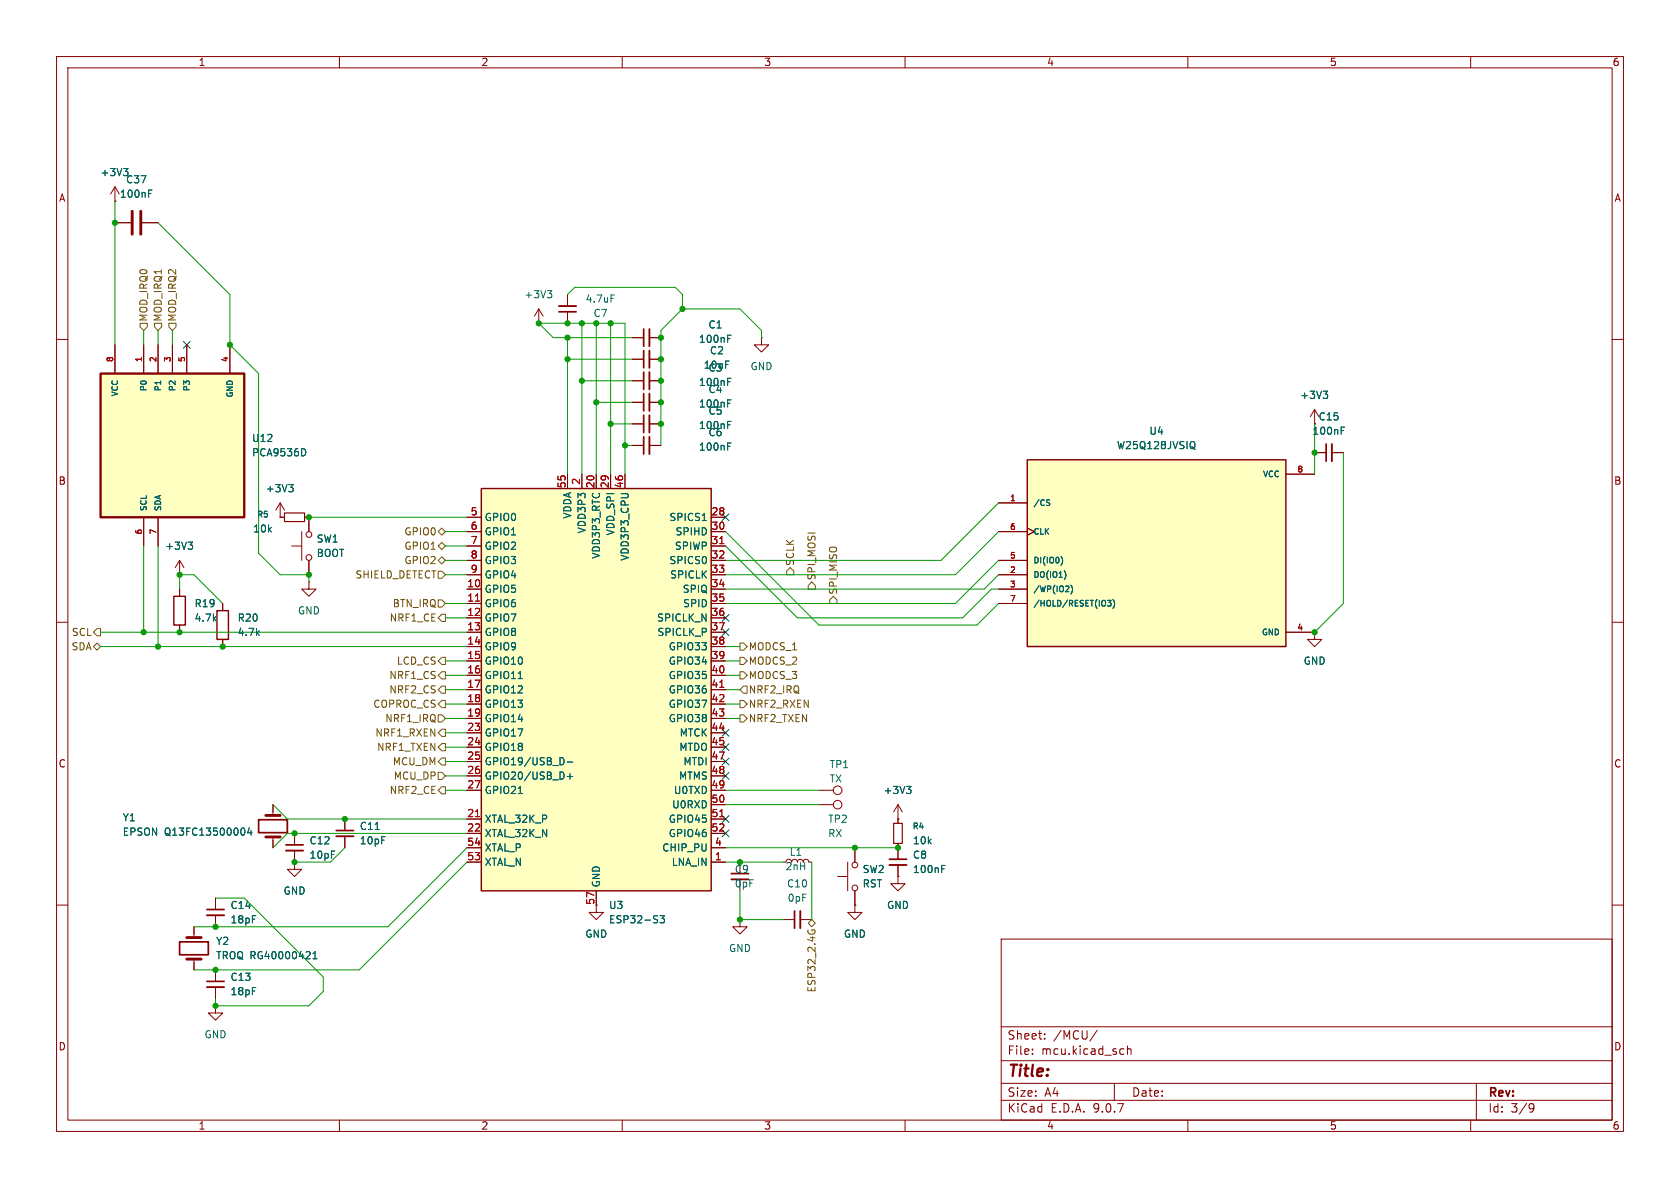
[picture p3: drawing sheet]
<svg xmlns="http://www.w3.org/2000/svg" width="297mm" height="210mm" viewBox="0 0 297 210" stroke-linecap="round" stroke-linejoin="round" font-family="sans-serif">
<g fill="none" stroke="#840000" stroke-width=".18">
<path d="M10 10h277v190h-277zM12 12h273v186h-273zM60 10v2M110 10v2M160 10v2M210 10v2M260 10v2M95.2 57.2h.1M95.2 54.6l-.7 1.3M95.2 54.6l.8 1.3M95.2 54.6v2.6M100.3 52.1v2"/>
<path d="M100.3 55.1v2.1M111.8 59.7h2M114.8 59.7h2M134.6 59.7v1.3h1.3l-1.3 1.2-1.3-1.2h1.3M134.6 59.7h.1M10 60h2M111.8 71.1h2M111.8 74.9h2M111.8 78.7h2M111.8 63.5h2M111.8 67.3h2M114.8 71.1h2"/>
<path d="M114.8 74.9h2M114.8 78.7h2M114.8 63.5h2M114.8 67.3h2M232.4 74.9h.1M232.4 72.4l-.8 1.3M232.4 72.4l.8 1.3M232.4 72.4v2.5M285 60h2M232.4 80h2M235.5 80h2M10 110h2"/>
<path d="M232.4 111.8v1.2h1.3l-1.3 1.3-1.3-1.3h1.3M232.4 111.8h.1M285 110h2M38.1 158.8v2M48.3 142.2v1.9M48.3 148v1.9M52.1 152.4v1.3h1.2l-1.2 1.2-1.3-1.2h1.3M52.1 152.4h.1M52.1 147.3v2.1M52.1 150.4v2M61 144.8v2M61 147.8v2.1"/>
<path d="M10 160h2M34.3 163.8v1.9M34.3 169.5v2M38.1 177.8v1.3h1.3l-1.3 1.2-1.3-1.2h1.3M38.1 177.8h.1M38.1 161.8v2M38.1 171.5v2M38.1 174.5v2M177 166h108v32h-108zM285 160h2M60 198v2M110 198v2"/>
<path d="M160 198v2M177 194.5h108M177 191.5h108M177 187.5h108M177 181.5h108M182.5 186.3v.1M182.5 185.5v.1M184.7 183.6v.1M184.7 182.8v.1M194 182.1l-1.3 2M197 191.5v3M198.2 185.4l.5 .1"/>
<path d="M198.7 186.3l-.5 .1M199.3 185.5l.2-.1 .4 .1 .1 .9M199.3 184.9v1.5M210 198v2M260 198v2M261 191.5v6.5M270.6 195.1l.5 .1a.99 .99 0 0 1-.4 1.4h-.2M271.2 195.7l-.3 .3h-.3"/>
</g>
<g fill="none" stroke="#840000" stroke-width=".3">
<path d="M98.8 55.1h3.1M113.8 58.2v3M113.8 62v3M113.8 65.8v3M113.8 69.6v3M113.8 73.4v3.1M113.8 77.2v3.1M234.4 78.5v3M45.7 144.9h5.1v2.3h-5.1zM50.5 149.4h3.1M59.4 146.8h3.1M31.7 166.5h5.1v2.3h-5.1z"/>
<path d="M36.6 173.5h3M36.6 160.8h3"/>
</g>
<path d="M98.8 54.1h3.1M114.8 58.2v3M114.8 62v3M114.8 65.8v3M114.8 69.6v3M114.8 73.4v3.1M114.8 77.2v3.1M235.5 78.5v3M50.5 150.4h3.1M59.4 147.8h3.1M36.6 174.5h3M36.6 161.8h3" fill="none" stroke="#840000" stroke-width=".33"/>
<path d="M47 144.1h2.5M47 148h2.5M33 169.5h2.6M33 165.7h2.6" fill="none" stroke="#840000" stroke-width=".51"/>
<g fill="none" stroke="#006464" stroke-width=".18">
<path d="M96.8 51.4h.7l-.4 .5M97.3 51.9l.2 .2v.3l-.2 .2M108 52.1h.6M128.6 59.9h.5M128.6 59.3h.6M128.6 71.3h.5M128.6 70.7h.6M128.6 75.1h.5M128.6 74.5h.6M128.6 78.9h.5M128.6 78.3h.6M128.6 67.5h.5"/>
<path d="M128.6 66.9h.6M233.9 69.2h.8l-.4 .4M234.5 69.6l.2 .3v.3l-.2 .2M237.1 76.1h.4M237.1 75.5h.6M43.2 146.5l.1 .4-.1 .6M44.1 146.3l-.3 .9h.8M44.4 146.8v.8M66.3 146.6h.8M55.3 169.5h.8M55.3 168.6l.4-.4v1.3"/>
</g>
<path d="M181.6 81.3h45.7v33h-45.7z" fill="#ffffc2"/>
<path d="M181.6 81.3h45.7v33h-45.7z" fill="none" stroke="#840000" stroke-width=".25"/>
<g fill="none" stroke="#840000" stroke-width=".18">
<path d="M51.6 96.5h1.7M53.3 94v5.1M54.6 91.4v2.6M54.6 99.1v2.5M176.5 88.9h5.1M176.5 94h5.1M176.5 99.1h5.1M181.6 93.3l1.3 .7-1.3 .6M227.3 83.8h5.1M54.6 102.9v1.2h1.3l-1.3 1.3-1.3-1.3h1.3M54.6 102.9h.1M176.5 101.6h5.1"/>
<path d="M176.5 104.1h5.1M176.5 106.7h5.1M227.3 111.8h5.1M148.1 154.9h1.8M149.9 152.4v5.1M151.1 149.9v2.5M151.1 157.5v2.5M158.7 154.9v1.3h1.3l-1.3 1.3-1.2-1.3h1.2M158.7 154.9h.1M105.4 160v1.3h1.3l-1.3 1.3-1.3-1.3h1.3M151.1 160v1.3h1.3l-1.3 1.3-1.2-1.3h1.2M151.1 160h.1"/>
<circle cx="54.6" cy="98.6" r=".51"/>
<circle cx="54.6" cy="94.5" r=".51"/>
<circle cx="151.1" cy="152.9" r=".51"/>
<circle cx="151.1" cy="157" r=".51"/>
</g>
<path d="M210.9 79.1l.4 .3M210.9 78l.2 .1a.81 .81 0 0 1-.2 1.2M185.2 88.3l.4 .1M185.4 88.9l.2 .2-.2 .3M187.6 98.4a1.19 1.19 0 0 1 0 1.5M188.3 101.2l.1 .4-.1 .6M188.3 104.6h.7M188.9 103.7v.3M189.3 103.4a1.17 1.17 0 0 1 0 1.6M195.8 106.1h.6l-.3 .4 .3 .1v.4l-.2 .1-.4-.1M196.8 106a1.17 1.17 0 0 1 0 1.5" fill="none" stroke="#006464" stroke-width=".18"/>
<path d="M85.1 86.4h40.6v71.1h-40.6z" fill="#ffffc2"/>
<path d="M85.1 86.4h40.6v71.1h-40.6z" fill="none" stroke="#840000" stroke-width=".25"/>
<g fill="none" stroke="#840000" stroke-width=".18">
<path d="M20.3 35.6h.1M20.3 39.4h2.8M20.3 33l-.7 1.3M20.3 33l.8 1.3M20.3 33v2.6M25.1 39.4h2.8M49.5 91.4h.8M53.8 91.4h.8M82.5 91.4h2.6M82.5 94h2.6M82.5 96.5h2.6M82.5 99.1h2.6"/>
<path d="M100.3 83.8v2.6M102.9 83.8v2.6M105.4 83.8v2.6M107.9 83.8v2.6M110.5 83.8v2.6M125.7 91.4h2.6M125.7 94h2.6M125.7 96.5h2.6M125.7 99.1h2.6M82.5 109.2h2.6M82.5 101.6h2.6M82.5 104.1h2.6"/>
<path d="M82.5 106.7h2.6M82.5 111.8h2.6M82.5 114.3h2.6M82.5 116.8h2.6M82.5 119.4h2.6M125.7 109.2h2.6M125.7 101.6h2.6M125.7 104.1h2.6M125.7 106.7h2.6M125.7 111.8h2.6M125.7 114.3h2.6M125.7 116.8h2.6"/>
<path d="M125.7 119.4h2.6M82.5 132.1h2.6M82.5 121.9h2.6M82.5 124.5h2.6M82.5 127h2.6M82.5 129.5h2.6M82.5 134.6h2.6M82.5 137.2h2.6M82.5 139.7h2.6M125.7 132.1h2.6M125.7 121.9h2.6M125.7 124.5h2.6"/>
<path d="M125.7 127h2.6M125.7 129.5h2.6M125.7 134.6h2.6M125.7 137.2h2.6M125.7 139.7h2.6M144.8 139.7h2.5M82.5 144.8h2.6M82.5 147.3h2.6M82.5 149.9h2.6M82.5 152.4h2.6M105.4 157.5v2.5M125.7 144.8h2.6"/>
<path d="M125.7 147.3h2.6M125.7 149.9h2.6M125.7 152.4h2.6M125.7 142.2h2.6M130.8 152.4v2M138.9 152.4l.2-.4 .3-.1 .4 .1 .2 .4 .1-.4 .4-.1 .3 .1 .2 .4 .1-.4 .4-.1 .3 .1 .2 .4 .1-.4 .4-.1 .4 .1 .1 .4h.5M144.8 142.2h2.5M158.7 144.8h.1M158.7 142.2v3.3M158.7 149.1v2.8M158.7 152.9v2M158.7 142.2l-.7 1.3"/>
<path d="M158.7 142.2l.8 1.3M130.8 162.6v1.2h1.3l-1.3 1.3-1.3-1.3h1.3M130.8 162.6h.1M138.4 162.6h2.1M141.5 162.6h2"/>
<circle cx="148.1" cy="139.7" r=".76"/>
<circle cx="148.1" cy="142.2" r=".76"/>
</g>
<path d="M127.2 96.1h.8M84.1 106.3h.7M127.2 121.5h.8M84.1 144.4h.7M127.2 144.4h.8" fill="none" stroke="#a90000" stroke-width=".18"/>
<g fill="none" stroke="#006464" stroke-width=".18">
<path d="M21.8 29.8h.8l-.4 .5M22.4 30.3l.2 .2v.3M26.3 34.2h.4M26.3 33.6h.6M124.2 92h.7M91.6 120h.8M99.5 134l.2 .5-.2 .6M100.3 134.7h.9M100.3 137.3h.9M100.8 136.8v.9M160.3 139h.7l-.4 .5M160.8 139.5l.2 .2v.3l-.2 .3"/>
<path d="M91.6 140.3h.8M166.5 153.6h.4M166.5 153h.6M116.7 161.9h.8l-.5 .5 .4 .1v.5l-.2 .1-.5-.1"/>
</g>
<path d="M23.4 37.3v4.1M24.9 37.3v4.1" fill="none" stroke="#840000" stroke-width=".51"/>
<path d="M129.3 154.4h3M157.2 151.9h3.1M140.5 161v3.1" fill="none" stroke="#840000" stroke-width=".3"/>
<path d="M129.3 155.4h3M157.2 152.9h3.1M141.5 161v3.1" fill="none" stroke="#840000" stroke-width=".33"/>
<path d="M50.3 90.7h3.5v1.5h-3.5zM158 145.5h1.5v3.6h-1.5z" fill="none" stroke="#840000" stroke-width=".2"/>
<path d="M17.8 66h25.4v25.4h-25.4z" fill="#ffffc2"/>
<path d="M17.8 66h25.4v25.4h-25.4z" fill="none" stroke="#840000" stroke-width=".41"/>
<g fill="none" stroke="#840000" stroke-width=".18">
<path d="M20.3 35.6h.1M20.3 39.4h2.8M25.1 39.4h2.8M111.8 59.7h2M114.8 59.7h2M20.3 61v5M25.4 61v5M27.9 61v5M30.5 61v5M33 61v5M40.6 61v5M111.8 71.1h2"/>
<path d="M111.8 74.9h2M111.8 78.7h2M111.8 63.5h2M111.8 67.3h2M114.8 71.1h2M114.8 74.9h2M114.8 78.7h2M114.8 63.5h2M114.8 67.3h2M232.4 74.9h.1M25.4 91.4v5.1M27.9 91.4v5.1"/>
<path d="M31.7 99.1l-.7 1.2M31.7 99.1l.8 1.2M31.7 99.1v2.5M49.5 91.4h.1M49.5 88.9l-.7 1.3M49.5 88.9l.8 1.3M49.5 88.9v2.5M49.5 91.4h.8M53.8 91.4h.8v2.6M54.6 99.1v2.5M82.5 94h2.6M82.5 99.1h2.6"/>
<path d="M82.5 91.4h2.6M82.5 96.5h2.6M100.3 83.8v2.6M102.9 83.8v2.6M105.4 83.8v2.6M107.9 83.8v2.6M110.5 83.8v2.6M125.7 94h2.6M125.7 99.1h2.6M125.7 91.4h2.6M125.7 96.5h2.6M176.5 88.9h5.1"/>
<path d="M176.5 94h5.1M176.5 99.1h5.1M181.6 93.3l1.3 .7-1.3 .6M227.3 83.8h5.1M232.4 80h2M235.5 80h2M31.7 101.6h.1M31.7 104.1v1.3M31.7 110.5v1.3M39.4 106.7v1.3M39.4 113v1.3M82.5 101.6h2.6"/>
<path d="M82.5 104.1h2.6M82.5 106.7h2.6M82.5 111.8h2.6M82.5 109.2h2.6M82.5 114.3h2.6M82.5 116.8h2.6M82.5 119.4h2.6M125.7 101.6h2.6M125.7 104.1h2.6M125.7 106.7h2.6M125.7 111.8h2.6M125.7 109.2h2.6"/>
<path d="M125.7 114.3h2.6M125.7 116.8h2.6M125.7 119.4h2.6M176.5 101.6h5.1M176.5 104.1h5.1M176.5 106.7h5.1M227.3 111.8h5.1M232.4 111.8h.1M82.5 132.1h2.6M82.5 121.9h2.6M82.5 124.5h2.6M82.5 127h2.6"/>
<path d="M82.5 129.5h2.6M82.5 134.6h2.6M82.5 137.2h2.6M82.5 139.7h2.6M125.7 132.1h2.6M125.7 121.9h2.6M125.7 124.5h2.6M125.7 127h2.6M125.7 129.5h2.6M125.7 134.6h2.6M125.7 137.2h2.6M125.7 139.7h2.6"/>
<path d="M38.1 158.8v2M48.3 142.2v1.3M48.3 148.6v1.3M52.1 152.4h.1M52.1 147.3v2.1M52.1 150.4v2M61 144.8v2M61 147.8v2.1M82.5 144.8h2.6M82.5 147.3h2.6M82.5 149.9h2.6M82.5 152.4h2.6"/>
<path d="M105.4 157.5v2.5M125.7 144.8h2.6M125.7 147.3h2.6M125.7 149.9h2.6M125.7 152.4h2.6M125.7 142.2h2.6M151.1 149.9v2.5M151.1 157.5v2.5M158.7 154.9h.1M158.7 144.8h.1M158.7 144.8v.7M158.7 149.1v2.8"/>
<path d="M158.7 152.9v2M34.3 163.8v1.3M34.3 170.2v1.3M38.1 161.8v2M38.1 171.5v2M38.1 174.5v2M151.1 160h.1"/>
</g>
<g fill="none" stroke="#006464" stroke-width=".18">
<path d="M21.8 29.8h.8l-.4 .5M22.4 30.3l.2 .2v.3M26.3 34.2h.4M26.3 33.6h.6M128.6 59.9h.5M128.6 59.3h.6M53.8 79.4l.3 .5-.3 .6M128.6 71.3h.5M128.6 70.7h.6M128.6 75.1h.5M128.6 74.5h.6M128.6 78.9h.5"/>
<path d="M128.6 78.3h.6M128.6 67.5h.5M128.6 66.9h.6M210.9 79.1l.4 .3M210.9 78l.2 .1a.81 .81 0 0 1-.2 1.2M233.9 69.2h.8l-.4 .4M234.5 69.6l.2 .3v.3l-.2 .2M237.1 76.1h.4M237.1 75.5h.6M33.3 95.8h.7l-.4 .5M33.8 96.3l.2 .3v.3l-.2 .2M51 85.7h.8l-.4 .5"/>
<path d="M51.6 86.2l.2 .2v.3l-.2 .2M124.2 92h.7M185.2 88.3l.4 .1M185.4 88.9l.2 .2-.2 .3M187.6 98.4a1.19 1.19 0 0 1 0 1.5M91.6 120h.8M188.3 101.2l.1 .4-.1 .6M188.3 104.6h.7M188.9 103.7v.3M189.3 103.4a1.17 1.17 0 0 1 0 1.6M195.8 106.1h.6l-.3 .4 .3 .1v.4l-.2 .1-.4-.1M196.8 106a1.17 1.17 0 0 1 0 1.5"/>
<path d="M99.5 134l.2 .5-.2 .6M100.3 134.7h.9M100.3 137.3h.9M100.8 136.8v.9M160.3 139h.7l-.4 .5M160.8 139.5l.2 .2v.3l-.2 .3M43.2 146.5l.1 .4-.1 .6M44.1 146.3l-.3 .9h.8M44.4 146.8v.8M66.3 146.6h.8M91.6 140.3h.8M166.5 153.6h.4"/>
<path d="M166.5 153h.6M55.3 169.5h.8M55.3 168.6l.4-.4v1.3M116.7 161.9h.8l-.5 .5 .4 .1v.5l-.2 .1-.5-.1"/>
</g>
<path d="M30.7 105.4h2.1v5.1h-2.1zM38.4 108h2v5h-2z" fill="none" stroke="#840000" stroke-width=".25"/>
<g fill="none" stroke="#725600" stroke-width=".18">
<path d="M24.8 57.2h1.2v.6l-.6 .6-.6-.6zM27.3 57.2h1.3v.6l-.7 .6-.6-.6zM29.8 57.2h1.3v.6l-.6 .6-.7-.6zM77.5 94l.6-.7 .6 .7-.6 .6zM77.5 96.5l.6-.6 .6 .6-.6 .7zM77.5 99.1l.6-.7 .6 .7-.6 .6zM16.5 114.3l.6-.6 .7 .6-.7 .6zM17.1 111.1h.7v1.3h-.7l-.6-.6zM77.5 106h.6l.6 .7-.6 .6h-.6zM77.5 101h.6l.6 .6-.6 .6h-.6zM77.5 116.8l.6-.6h.6v1.3h-.6zM78.1 118.7h.6v1.3h-.6l-.6-.6z"/>
<path d="M78.1 108.6h.6v1.3h-.6l-.6-.7zM130.8 113.7h.6l.7 .6-.7 .6h-.6zM130.8 118.7h.6l.7 .7-.7 .6h-.6zM130.8 116.2h.6l.7 .6-.7 .7h-.6zM139.7 100.3l.6 .7v.6h-1.2v-.6zM142.9 103.5l.6-.6 .6 .6v.6h-1.2zM147.3 105.4l.7 .6v.7h-1.3v-.7zM77.5 139.7l.6-.6h.6v1.2h-.6zM77.5 136.5h.6l.6 .7-.6 .6h-.6zM77.5 124.5l.6-.7h.6v1.3h-.6zM77.5 126.4h.6l.6 .6-.6 .6h-.6zM77.5 129.5l.6-.6h.6v1.3h-.6z"/>
<path d="M77.5 134.6l.6-.6h.6v1.3h-.6zM78.1 121.3h.6v1.3h-.6l-.6-.7zM78.1 131.4h.6v1.3h-.6l-.6-.6zM130.8 126.4h.6l.7 .6-.7 .6h-.6zM130.8 123.8h.6l.7 .7-.7 .6h-.6zM131.4 121.3h.7v1.3h-.7l-.6-.7zM142.9 163.2l.6-.6 .6 .6-.6 .6zM142.9 164.4l-.1 .3M143.5 164.6v-.2h.5l.1 .3"/>
</g>
<g fill="none" stroke="#009600" stroke-width=".18">
<path d="M20.3 35.6v25.4M27.9 39.4l12.7 12.7v8.9l5.1 5v31.8l3.8 3.8h5.1v1.3M25.4 58.4v2.6M27.9 58.4v2.6M30.5 58.4v2.6M100.3 52.1l1.3-1.3h17.8l1.2 1.3v2.5M100.3 59.7v24.1M102.9 57.2v26.6M105.4 57.2v26.6M107.9 57.2v26.6M111.8 59.7h-14l-2.6-2.5h15.3v26.6M120.6 54.6h10.2l3.8 3.8v1.3"/>
<path d="M120.6 54.6l-3.8 3.8v20.3M100.3 63.5h11.5M102.9 67.3h8.9M105.4 71.1h6.4M107.9 74.9h3.9M110.5 78.7h1.3M232.4 74.9v8.9M25.4 96.5v15.3M27.9 96.5v17.8M54.6 91.4h27.9M78.7 99.1h3.8M78.7 96.5h3.8"/>
<path d="M78.7 94h3.8M128.3 94l16.5 16.5h27.9l3.8-3.8M128.3 96.5l12.7 12.7h29.2l5.1-5.1h1.2M176.5 88.9l-10.1 10.2h-38.1M176.5 99.1l-7.6 7.6h-40.6M176.5 94l-7.6 7.6h-40.6M237.5 80v26.7l-5.1 5.1M17.8 114.3h64.7M17.8 111.8h64.7M31.7 104.1v-2.5h2.6l5.1 5.1M78.7 106.7h3.8M78.7 101.6h3.8"/>
<path d="M78.7 109.2h3.8M78.7 119.4h3.8M78.7 116.8h3.8M128.3 119.4h2.5M128.3 116.8h2.5M128.3 114.3h2.5M176.5 101.6l-2.5 2.5h-45.7M78.7 139.7h3.8M78.7 134.6h3.8M78.7 137.2h3.8M78.7 124.5h3.8M78.7 127h3.8"/>
<path d="M78.7 121.9h3.8M78.7 132.1h3.8M78.7 129.5h3.8M128.3 139.7h16.5M128.3 124.5h2.5M128.3 127h2.5M128.3 121.9h2.5M38.1 158.8h5.1l13.9 13.9v2.6l-2.5 2.5h-16.5v-1.3M48.3 142.2l2.5 2.6h31.7M61 149.9l-2.6 2.5h-6.3M82.5 147.3h-31.7l-2.5 2.6M82.5 149.9l-13.9 13.9h-34.3"/>
<path d="M82.5 152.4l-19 19.1h-29.2M128.3 149.9h30.4M128.3 152.4h10.1M128.3 142.2h16.5M130.8 157.5v5.1h7.6M143.5 152.4v10.2"/>
</g>
<g fill="none" stroke="#000084" stroke-width=".18">
<path d="M32.4 60.4l1.2 1.2M33.6 60.4l-1.2 1.2M127.7 90.8l1.2 1.2M128.9 90.8l-1.2 1.2M127.7 111.2l1.2 1.2M127.7 108.6l1.2 1.2M128.9 111.2l-1.2 1.2M128.9 108.6l-1.2 1.2M127.7 136.6l1.2 1.2M127.7 131.5l1.2 1.2M127.7 128.9l1.2 1.2M127.7 134l1.2 1.2"/>
<path d="M128.9 136.6l-1.2 1.2M128.9 131.5l-1.2 1.2M128.9 128.9l-1.2 1.2M128.9 134l-1.2 1.2M127.7 146.7l1.2 1.2M127.7 144.2l1.2 1.2M128.9 146.7l-1.2 1.2M128.9 144.2l-1.2 1.2"/>
</g>
<path d="M127.2 96.1h.8M84.1 106.3h.7M127.2 121.5h.8M84.1 144.4h.7M127.2 144.4h.8" fill="none" stroke="#a90000" stroke-width=".18"/>
<g fill="#009600" stroke="#009600" stroke-width=".18">
<circle cx="116.8" cy="71.1" r=".46"/>
<circle cx="116.8" cy="63.5" r=".46"/>
<circle cx="116.8" cy="67.3" r=".46"/>
<circle cx="110.5" cy="78.7" r=".46"/>
<circle cx="107.9" cy="74.9" r=".46"/>
<circle cx="116.8" cy="74.9" r=".46"/>
<circle cx="100.3" cy="63.5" r=".46"/>
<circle cx="102.9" cy="67.3" r=".46"/>
<circle cx="105.4" cy="71.1" r=".46"/>
<circle cx="102.9" cy="57.2" r=".46"/>
<circle cx="100.3" cy="59.7" r=".46"/>
<circle cx="95.2" cy="57.2" r=".46"/>
<circle cx="100.3" cy="57.2" r=".46"/>
<circle cx="107.9" cy="57.2" r=".46"/>
<circle cx="105.4" cy="57.2" r=".46"/>
<circle cx="52.1" cy="152.4" r=".46"/>
<circle cx="38.1" cy="163.8" r=".46"/>
<circle cx="38.1" cy="171.5" r=".46"/>
<circle cx="38.1" cy="177.8" r=".46"/>
<circle cx="61" cy="144.8" r=".46"/>
<circle cx="52.1" cy="147.3" r=".46"/>
<circle cx="232.4" cy="111.8" r=".46"/>
<circle cx="120.6" cy="54.6" r=".46"/>
<circle cx="116.8" cy="59.7" r=".46"/>
<circle cx="232.4" cy="80" r=".46"/>
<circle cx="54.6" cy="91.4" r=".46"/>
<circle cx="54.6" cy="101.6" r=".46"/>
<circle cx="151.1" cy="149.9" r=".46"/>
<circle cx="130.8" cy="152.4" r=".46"/>
<circle cx="130.8" cy="162.6" r=".46"/>
<circle cx="158.7" cy="149.9" r=".46"/>
<circle cx="40.6" cy="61" r=".46"/>
<circle cx="20.3" cy="39.4" r=".46"/>
<circle cx="31.7" cy="101.6" r=".46"/>
<circle cx="39.4" cy="114.3" r=".46"/>
<circle cx="31.7" cy="111.8" r=".46"/>
<circle cx="27.9" cy="114.3" r=".46"/>
<circle cx="25.4" cy="111.8" r=".46"/>
</g>
<text font-size="2.8" fill="#840000" x="178" y="190.9">Title:</text>
<g font-size="2.1" fill="#840000">
<text x="178" y="184">Sheet:</text>
<text x="186.2" y="184">/MCU/</text>
<text x="178" y="186.7">File:</text>
<text x="184.1" y="186.7">mcu.kicad_sch</text>
<text x="178" y="196.9">KiCad</text>
<text x="178" y="194.1">Size:</text>
<text x="184.7" y="194.1">A4</text>
<text x="185.7" y="196.9">E.D.A.</text>
<text x="193.3" y="196.9">9.0.7</text>
<text x="200" y="194.1">Date:</text>
<text x="263" y="194.3">Rev:</text>
<text x="263" y="196.9">Id:</text>
<text x="267.1" y="196.9">3/9</text>
</g>
<g font-size="1.8" fill="#840000">
<text x="35" y="11.9">1</text>
<text x="85" y="11.9">2</text>
<text x="135" y="11.9">3</text>
<text x="185" y="11.9">4</text>
<text x="235" y="11.9">5</text>
<text x="285" y="11.9">6</text>
<text x="10.3" y="35.9">A</text>
<text x="285.3" y="35.9">A</text>
<text x="10.3" y="85.9">B</text>
<text x="285.3" y="85.9">B</text>
<text x="10.3" y="135.9">C</text>
<text x="285.3" y="135.9">C</text>
<text x="10.3" y="185.9">D</text>
<text x="285.3" y="185.9">D</text>
<text x="35" y="199.9">1</text>
<text x="85" y="199.9">2</text>
<text x="135" y="199.9">3</text>
<text x="185" y="199.9">4</text>
<text x="235" y="199.9">5</text>
<text x="285" y="199.9">6</text>
</g>
<g font-size="1.8" fill="#006464">
<text x="17.7" y="31.3">+3V3</text>
<text x="21.1" y="35.2">100nF</text>
<text x="22.2" y="32.6">C37</text>
<text x="92.6" y="52.9">+3V3</text>
<text x="103.4" y="53.7">4.7uF</text>
<text x="104.8" y="56.2">C7</text>
<text x="125.2" y="58.3">C1</text>
<text x="123.5" y="60.8">100nF</text>
<text x="124.3" y="65.4">10uF</text>
<text x="125.2" y="65.9">C3</text>
<text x="125.4" y="62.8">C2</text>
<text x="132.6" y="65.6">GND</text>
<text x="123.5" y="68.4">100nF</text>
<text x="125.2" y="69.7">C4</text>
<text x="229.8" y="70.7">+3V3</text>
<text x="123.5" y="72.2">100nF</text>
<text x="123.5" y="76">100nF</text>
<text x="125.2" y="73.5">C5</text>
<text x="125.2" y="77.3">C6</text>
<text x="203.1" y="77.1">U4</text>
<text x="231.9" y="77.1">100nF</text>
<text x="233" y="74.5">C15</text>
<text x="44.5" y="78.3">U12</text>
<text x="44.5" y="80.9">PCA9536D</text>
<text x="123.5" y="79.9">100nF</text>
<text x="197.4" y="79.6">W25Q128JVSIQ</text>
<text x="46.9" y="87.2">+3V3</text>
<text x="44.7" y="94.3">10k</text>
<text x="85.6" y="92.3">GPIO0</text>
<text x="85.6" y="94.8">GPIO1</text>
<text x="101.2" y="91.8" transform="rotate(-90 101.2 91.8)">VDDA</text>
<text x="103.7" y="94.4" transform="rotate(-90 103.7 94.4)">VDD3P3</text>
<text x="108.8" y="94.8" transform="rotate(-90 108.8 94.8)">VDD_SPI</text>
<text x="118.2" y="92.3">SPICS1</text>
<text x="119.3" y="94.8">SPIHD</text>
<text x="29.1" y="97.4">+3V3</text>
<text x="55.9" y="96.1">SW1</text>
<text x="55.9" y="98.7">BOOT</text>
<text x="85.6" y="97.4">GPIO2</text>
<text x="85.6" y="99.9">GPIO3</text>
<text x="106.3" y="98.9" transform="rotate(-90 106.3 98.9)">VDD3P3_RTC</text>
<text x="111.4" y="99.2" transform="rotate(-90 111.4 99.2)">VDD3P3_CPU</text>
<text x="118.2" y="99.9">SPICS0</text>
<text x="119.2" y="97.4">SPIWP</text>
<text x="34.3" y="107.5">R19</text>
<text x="85.6" y="102.5">GPIO4</text>
<text x="85.6" y="105">GPIO5</text>
<text x="85.6" y="107.5">GPIO6</text>
<text x="118.4" y="102.5">SPICLK</text>
<text x="120.6" y="105">SPIQ</text>
<text x="120.7" y="107.5">SPID</text>
<text x="34.3" y="110.1">4.7k</text>
<text x="41.9" y="112.6">4.7k</text>
<text x="41.9" y="110.1">R20</text>
<text x="52.6" y="108.8">GND</text>
<text x="85.6" y="110.1">GPIO7</text>
<text x="85.6" y="112.6">GPIO8</text>
<text x="116.1" y="110.1">SPICLK_N</text>
<text x="116.1" y="112.6">SPICLK_P</text>
<text x="85.6" y="115.2">GPIO9</text>
<text x="85.6" y="117.7">GPIO10</text>
<text x="118.1" y="115.2">GPIO33</text>
<text x="118.1" y="117.7">GPIO34</text>
<text x="230.4" y="117.7">GND</text>
<text x="85.6" y="120.2">GPIO11</text>
<text x="85.6" y="122.8">GPIO12</text>
<text x="85.6" y="125.3">GPIO13</text>
<text x="118.1" y="120.2">GPIO35</text>
<text x="118.1" y="122.8">GPIO36</text>
<text x="118.1" y="125.3">GPIO37</text>
<text x="85.6" y="127.9">GPIO14</text>
<text x="85.6" y="130.4">GPIO17</text>
<text x="118.1" y="127.9">GPIO38</text>
<text x="120.1" y="130.4">MTCK</text>
<text x="85.6" y="132.9">GPIO18</text>
<text x="85.6" y="135.5">GPIO19/USB_D-</text>
<text x="120" y="132.9">MTDO</text>
<text x="120.7" y="135.5">MTDI</text>
<text x="146.6" y="136">TP1</text>
<text x="85.6" y="138">GPIO20/USB_D+</text>
<text x="85.6" y="140.6">GPIO21</text>
<text x="118.7" y="143.1">U0RXD</text>
<text x="119" y="140.6">U0TXD</text>
<text x="119.9" y="138">MTMS</text>
<text x="146.6" y="138.5">TX</text>
<text x="156.1" y="140.6">+3V3</text>
<text x="21.6" y="145.4">Y1</text>
<text x="21.6" y="147.9">EPSON</text>
<text x="29.1" y="147.9">Q13FC13500004</text>
<text x="54.6" y="149.5">C12</text>
<text x="63.5" y="146.9">C11</text>
<text x="63.5" y="149.5">10pF</text>
<text x="85.6" y="145.6">XTAL_32K_P</text>
<text x="85.6" y="148.2">XTAL_32K_N</text>
<text x="118.1" y="145.6">GPIO45</text>
<text x="118.1" y="148.2">GPIO46</text>
<text x="146.3" y="145.6">TP2</text>
<text x="146.3" y="148.2">RX</text>
<text x="161.3" y="149.5">10k</text>
<text x="54.6" y="152">10pF</text>
<text x="85.6" y="150.7">XTAL_P</text>
<text x="85.6" y="153.3">XTAL_N</text>
<text x="117" y="150.7">CHIP_PU</text>
<text x="118.7" y="153.3">LNA_IN</text>
<text x="129.8" y="154.5">C9</text>
<text x="138.8" y="154">2nH</text>
<text x="139.5" y="151.5">L1</text>
<text x="152.4" y="154.5">SW2</text>
<text x="161.3" y="152">C8</text>
<text x="161.3" y="154.5">100nF</text>
<text x="40.6" y="160.9">C14</text>
<text x="50" y="158.3">GND</text>
<text x="106.3" y="157" transform="rotate(-90 106.3 157)">GND</text>
<text x="107.6" y="160.9">U3</text>
<text x="129.8" y="157.1">0pF</text>
<text x="139" y="157.1">C10</text>
<text x="139.2" y="159.6">0pF</text>
<text x="152.4" y="157.1">RST</text>
<text x="156.7" y="160.9">GND</text>
<text x="38.1" y="167.2">Y2</text>
<text x="40.6" y="163.4">18pF</text>
<text x="103.4" y="166">GND</text>
<text x="107.6" y="163.4">ESP32-S3</text>
<text x="149.1" y="166">GND</text>
<text x="38.1" y="169.8">TROQ RG40000421</text>
<text x="40.6" y="173.6">C13</text>
<text x="128.8" y="168.5">GND</text>
<text x="40.6" y="176.1">18pF</text>
<text x="36.1" y="183.7">GND</text>
</g>
<g font-size="1.8" fill="#725600">
<text x="26.3" y="57" transform="rotate(-90 26.3 57)">MOD_IRQ0</text>
<text x="28.8" y="57" transform="rotate(-90 28.8 57)">MOD_IRQ1</text>
<text x="31.3" y="57" transform="rotate(-90 31.3 57)">MOD_IRQ2</text>
<text x="71.4" y="94.8">GPIO0</text>
<text x="71.4" y="97.4">GPIO1</text>
<text x="71.4" y="99.9">GPIO2</text>
<text x="140.6" y="100.1" transform="rotate(-90 140.6 100.1)">SCLK</text>
<text x="62.7" y="102.5">SHIELD_DETECT</text>
<text x="69.3" y="107.5">BTN_IRQ</text>
<text x="144.4" y="102.7" transform="rotate(-90 144.4 102.7)">SPI_MOSI</text>
<text x="148.2" y="105.2" transform="rotate(-90 148.2 105.2)">SPI_MISO</text>
<text x="12.6" y="112.6">SCL</text>
<text x="68.8" y="110.1">NRF1_CE</text>
<text x="12.5" y="115.2">SDA</text>
<text x="70.1" y="117.7">LCD_CS</text>
<text x="132.3" y="115.2">MODCS_1</text>
<text x="132.3" y="117.7">MODCS_2</text>
<text x="65.9" y="125.3">COPROC_CS</text>
<text x="68.7" y="122.8">NRF2_CS</text>
<text x="68.7" y="120.2">NRF1_CS</text>
<text x="132.3" y="120.2">MODCS_3</text>
<text x="132.3" y="122.8">NRF2_IRQ</text>
<text x="132.3" y="125.3">NRF2_RXEN</text>
<text x="66.3" y="130.4">NRF1_RXEN</text>
<text x="68" y="127.9">NRF1_IRQ</text>
<text x="132.3" y="127.9">NRF2_TXEN</text>
<text x="66.6" y="132.9">NRF1_TXEN</text>
<text x="69.3" y="135.5">MCU_DM</text>
<text x="68.8" y="140.6">NRF2_CE</text>
<text x="69.5" y="138">MCU_DP</text>
<text x="144.4" y="175.5" transform="rotate(-90 144.4 175.5)">ESP32_2.4G</text>
</g>
<g font-size="1.8" fill="#a90000">
<text x="100.1" y="86.4" transform="rotate(-90 100.1 86.4)">55</text>
<text x="102.6" y="85.8" transform="rotate(-90 102.6 85.8)">2</text>
<text x="105.2" y="86.4" transform="rotate(-90 105.2 86.4)">20</text>
<text x="107.7" y="86.4" transform="rotate(-90 107.7 86.4)">29</text>
<text x="110.2" y="86.4" transform="rotate(-90 110.2 86.4)">46</text>
<text x="83.1" y="91.2">5</text>
<text x="83.1" y="93.7">6</text>
<text x="125.7" y="91.2">28</text>
<text x="125.7" y="93.7">30</text>
<text x="83.1" y="96.3">7</text>
<text x="83.1" y="98.8">8</text>
<text x="83.1" y="101.3">9</text>
<text x="125.7" y="96.3">31</text>
<text x="125.7" y="98.8">32</text>
<text x="125.7" y="101.3">33</text>
<text x="82.5" y="103.9">10</text>
<text x="82.5" y="106.4">11</text>
<text x="125.7" y="103.9">34</text>
<text x="125.7" y="106.4">35</text>
<text x="82.5" y="109">12</text>
<text x="82.5" y="111.5">13</text>
<text x="125.7" y="109">36</text>
<text x="125.7" y="111.5">37</text>
<text x="82.5" y="114">14</text>
<text x="82.5" y="116.6">15</text>
<text x="82.5" y="119.1">16</text>
<text x="125.7" y="114">38</text>
<text x="125.7" y="116.6">39</text>
<text x="125.7" y="119.1">40</text>
<text x="82.5" y="121.7">17</text>
<text x="82.5" y="124.2">18</text>
<text x="125.7" y="121.7">41</text>
<text x="125.7" y="124.2">42</text>
<text x="82.5" y="126.7">19</text>
<text x="82.5" y="129.3">23</text>
<text x="82.5" y="131.8">24</text>
<text x="125.7" y="131.8">45</text>
<text x="125.7" y="126.7">43</text>
<text x="125.7" y="129.3">44</text>
<text x="82.5" y="134.4">25</text>
<text x="82.5" y="136.9">26</text>
<text x="125.7" y="134.4">47</text>
<text x="125.7" y="136.9">48</text>
<text x="82.5" y="139.4">27</text>
<text x="125.7" y="139.4">49</text>
<text x="125.7" y="142">50</text>
<text x="82.5" y="144.5">21</text>
<text x="82.5" y="147.1">22</text>
<text x="82.5" y="149.6">54</text>
<text x="125.7" y="144.5">51</text>
<text x="125.7" y="147.1">52</text>
<text x="126.3" y="149.6">4</text>
<text x="82.5" y="152.1">53</text>
<text x="126.3" y="152.1">1</text>
<text x="105.2" y="160.1" transform="rotate(-90 105.2 160.1)">57</text>
</g>
<g font-size="1.4" fill="#a90000">
<text x="20.1" y="64.1" transform="rotate(-90 20.1 64.1)">8</text>
<text x="25.1" y="64.1" transform="rotate(-90 25.1 64.1)">1</text>
<text x="27.7" y="64.1" transform="rotate(-90 27.7 64.1)">2</text>
<text x="30.2" y="64.1" transform="rotate(-90 30.2 64.1)">3</text>
<text x="32.8" y="64.1" transform="rotate(-90 32.8 64.1)">5</text>
<text x="40.4" y="64.1" transform="rotate(-90 40.4 64.1)">4</text>
<text x="229.3" y="83.6">8</text>
<text x="178.5" y="88.6">1</text>
<text x="25.1" y="94.6" transform="rotate(-90 25.1 94.6)">6</text>
<text x="27.7" y="94.6" transform="rotate(-90 27.7 94.6)">7</text>
<text x="178.5" y="93.7">6</text>
<text x="178.5" y="98.8">5</text>
<text x="178.5" y="101.3">2</text>
<text x="178.5" y="103.9">3</text>
<text x="178.5" y="106.4">7</text>
<text x="229.3" y="111.5">4</text>
</g>
<g font-size="1.4" fill="#006464">
<text x="21.1" y="70.2" transform="rotate(-90 21.1 70.2)">VCC</text>
<text x="26.1" y="69.3" transform="rotate(-90 26.1 69.3)">P0</text>
<text x="28.7" y="69.3" transform="rotate(-90 28.7 69.3)">P1</text>
<text x="31.2" y="69.3" transform="rotate(-90 31.2 69.3)">P2</text>
<text x="33.8" y="69.3" transform="rotate(-90 33.8 69.3)">P3</text>
<text x="41.4" y="70.4" transform="rotate(-90 41.4 70.4)">GND</text>
<text x="182.6" y="89.6">/CS</text>
<text x="223.2" y="84.6">VCC</text>
<text x="26.1" y="90.4" transform="rotate(-90 26.1 90.4)">SCL</text>
<text x="28.7" y="90.4" transform="rotate(-90 28.7 90.4)">SDA</text>
<text x="45.4" y="91.7">R5</text>
<text x="182.6" y="94.7">CLK</text>
<text x="182.6" y="99.8">DI(IO0)</text>
<text x="182.6" y="102.3">DO(IO1)</text>
<text x="182.6" y="104.9">/WP(IO2)</text>
<text x="182.6" y="107.4">/HOLD/RESET(IO3)</text>
<text x="223" y="112.5">GND</text>
<text x="161.3" y="146.8">R4</text>
</g>
</svg>
